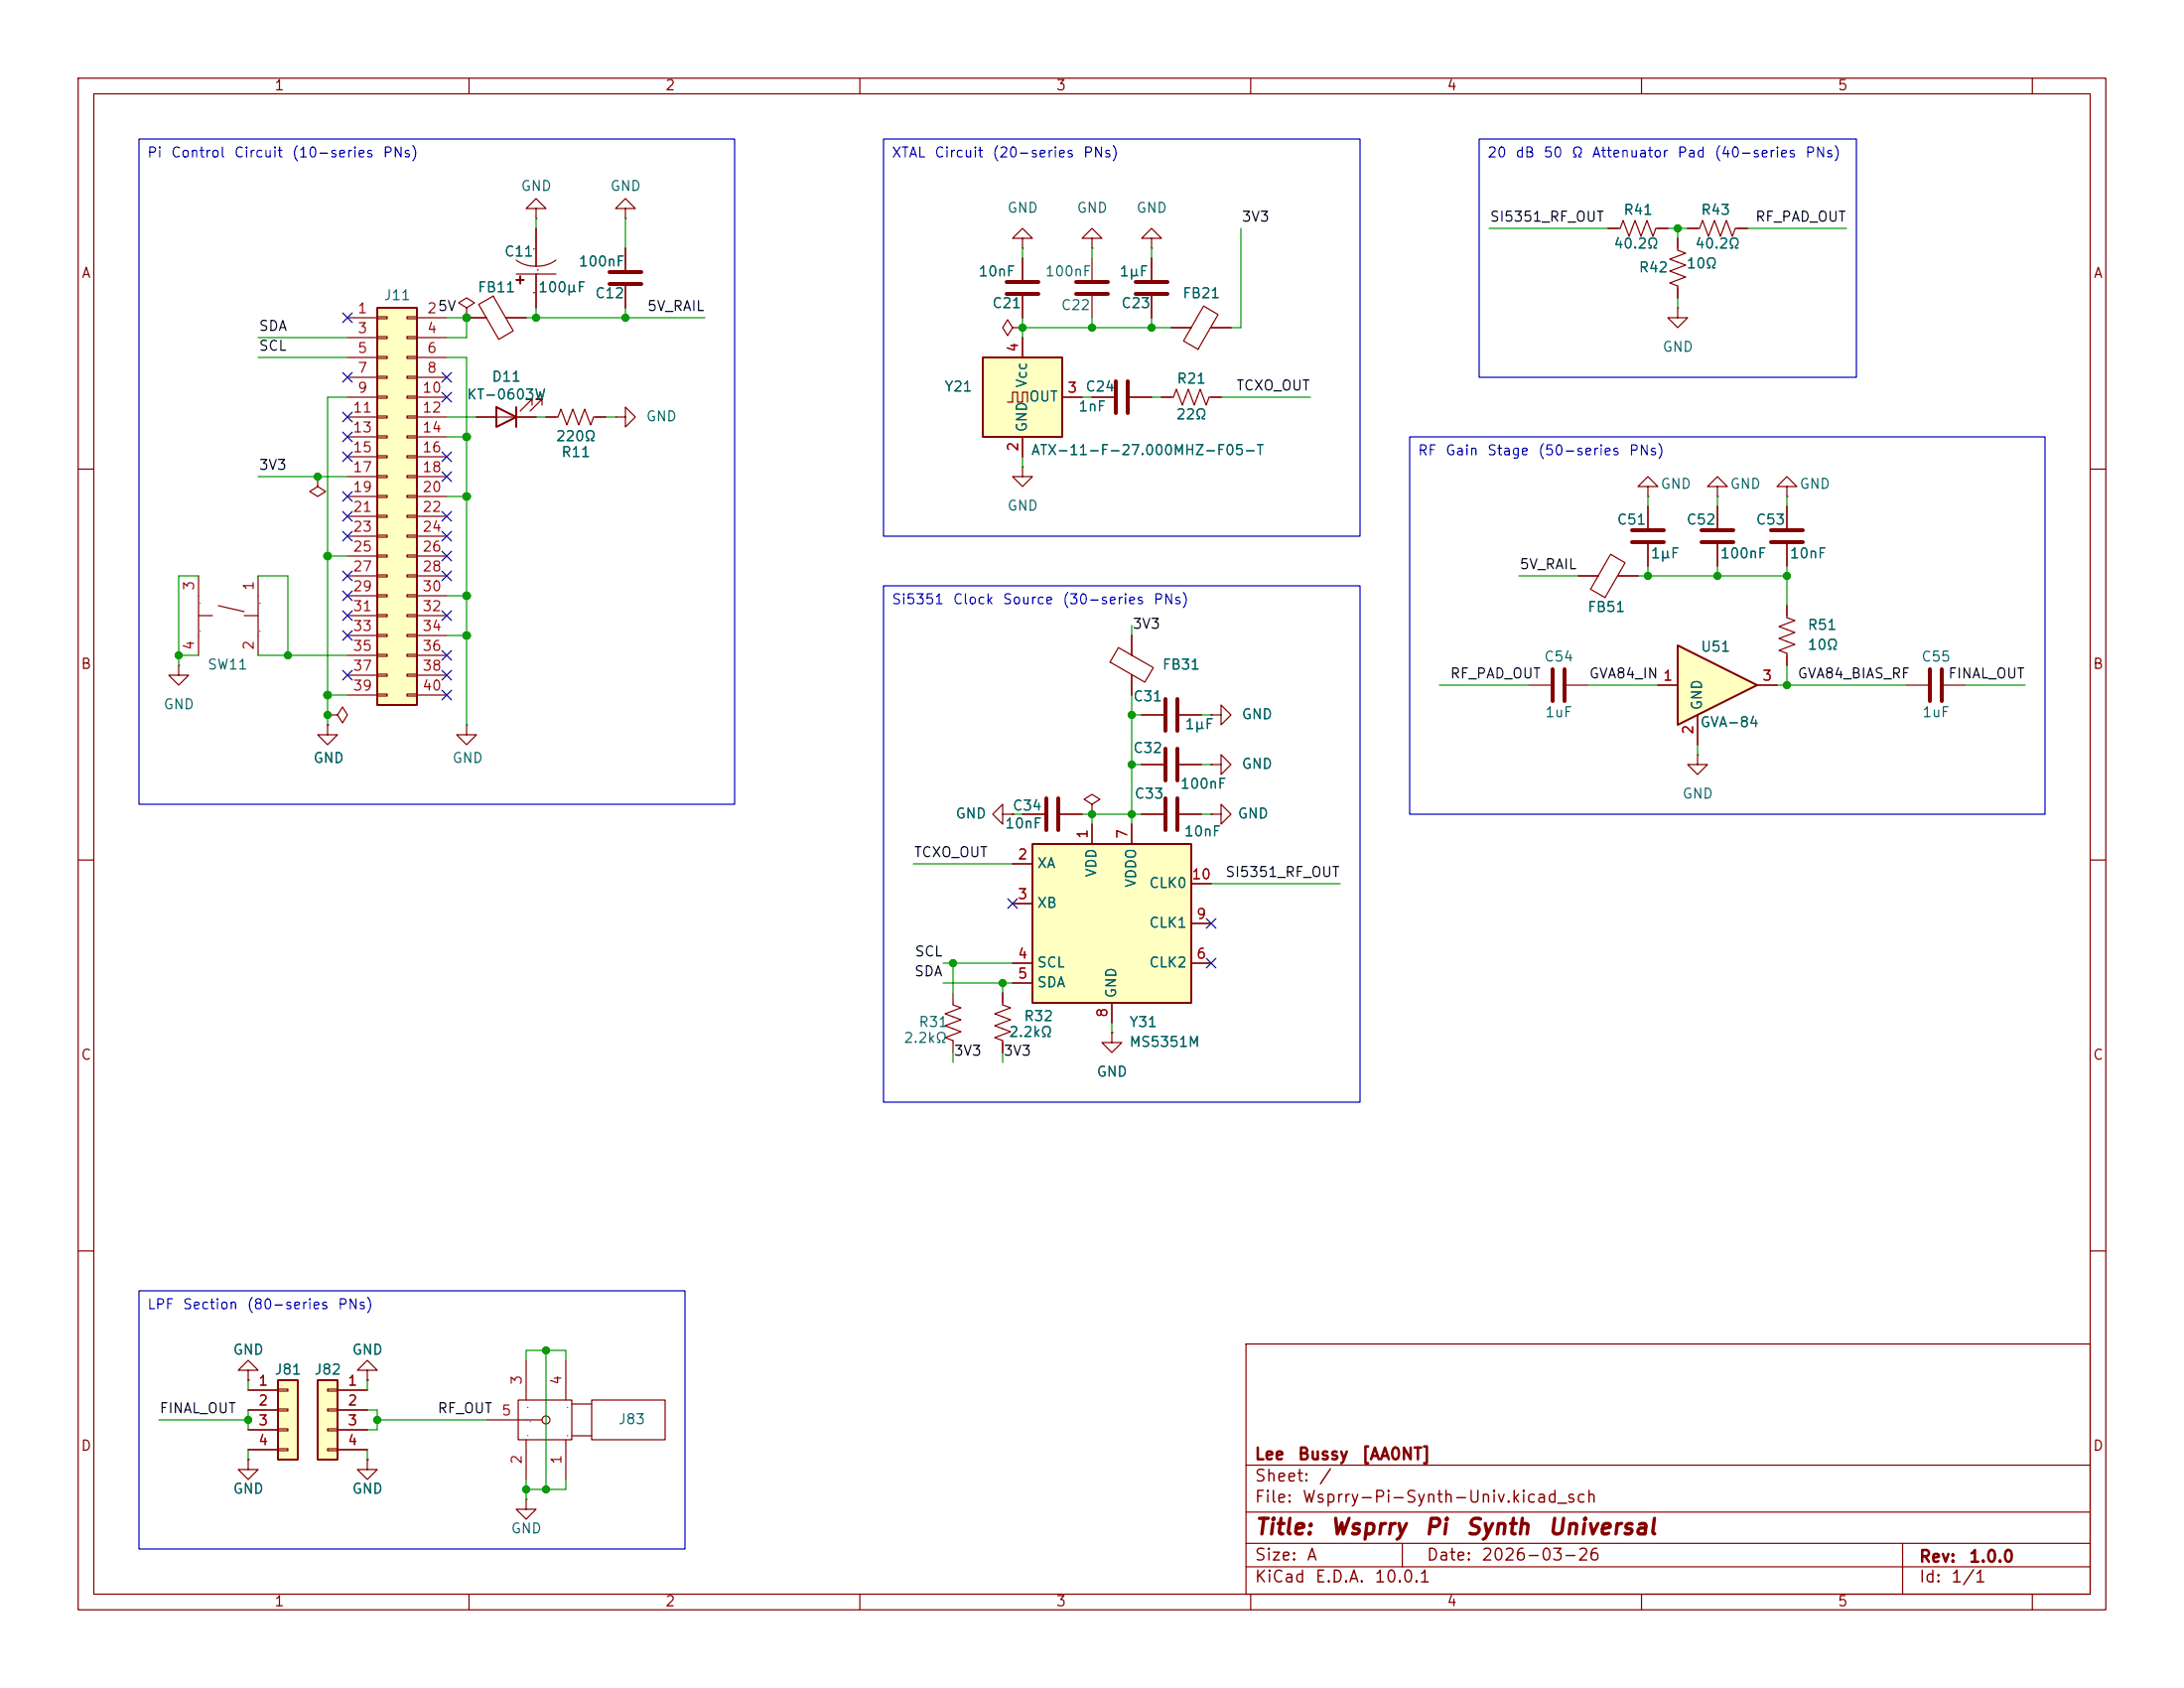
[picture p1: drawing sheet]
<svg xmlns="http://www.w3.org/2000/svg" width="279mm" height="216mm" viewBox="0 0 279 216" stroke-linecap="round" stroke-linejoin="round" font-family="sans-serif">
<g fill="none" stroke="#840000" stroke-width=".15">
<path d="M10 10h259.4v195.9h-259.4zM12 12h255.4v191.9h-255.4zM60 10v2M110 10v2M160 10v2M210 10v2M260 10v2M10 60h2M267.4 60h2M217.2 96.5v1.3h1.2l-1.2 1.3-1.3-1.3h1.3M217.2 96.5h.1M10 110h2"/>
<path d="M267.4 110h2M10 160h2M159.4 171.9h108v32h-108zM267.4 160h2M31.7 186.7v1.3h1.3l-1.3 1.2-1.2-1.2h1.2M31.7 186.7h.1M159.4 197.4h108M159.4 193.4h108M159.4 187.4h108M179.4 197.4v3M243.4 197.4v6.5M60 203.9v2"/>
<path d="M110 203.9v2M159.4 200.4h108M160 203.9v2M210 203.9v2M260 203.9v2"/>
</g>
<path d="M40.6 176.5h2.6v10.2h-2.6z" fill="#ffffc2"/>
<path d="M40.6 176.5h2.6v10.2h-2.6z" fill="none" stroke="#840000" stroke-width=".25"/>
<g fill="none" stroke="#840000" stroke-width=".15">
<path d="M205.7 29.2h1.6l.3-1 .8 2 .8-2 .7 2 .8-2 .8 2 .3-1h1.6M214.6 30.5v1.5l1 .4-2 .7 2 .8-2 .8 2 .7-2 .8 1 .4v1.5M214.6 39.4v1.2h1.3l-1.3 1.3-1.2-1.3h1.2M214.6 39.4h.1M215.9 29.2h1.5l.4-1 .8 2 .7-2 .8 2 .8-2 .7 2 .4-1h1.5M41.9 177.7h1.3v.2h-1.3zM43.2 177.8h3.8M41.9 180.2h1.3v.3h-1.3zM41.9 182.8h1.3v.2h-1.3zM41.9 185.3h1.3v.2h-1.3zM43.2 180.3h3.8M43.2 182.9h3.8"/>
<path d="M43.2 185.4h3.8"/>
</g>
<path d="M125.7 45.7h10.2v10.2h-10.2z" fill="#ffffc2"/>
<path d="M125.7 45.7h10.2v10.2h-10.2z" fill="none" stroke="#840000" stroke-width=".25"/>
<g fill="none" stroke="#840000" stroke-width=".15">
<path d="M130.8 33v2.8M130.8 37.8v2.8M128.9 51.4h.6v-1.2h.7v1.2h.6v-1.2h.6v1.2M129.5 41.9l-.6-1-.6 1 .6 1 .6-1h1.3M130.8 59.7v1.3h1.3l-1.3 1.2-1.3-1.2h1.3M130.8 59.7h.1M130.8 41.9h.1M130.8 43.2v2.5M130.8 55.9v2.5M135.9 50.8h2.5M139.7 50.8h2.8M144.5 50.8h2.8"/>
<path d="M148.6 50.8h1.5l.4-1 .8 2 .7-2 .8 2 .7-2 .8 2 .4-1h1.5M31.7 175.3h1.3l-1.3-1.3-1.2 1.3h1.2v1.2M31.7 176.5h.1"/>
</g>
<path d="M128.8 36.1h4M128.8 37.6h4M142.7 48.8v4M144.3 48.8v4" fill="none" stroke="#840000" stroke-width=".51"/>
<path d="M35.6 176.5h2.5v10.2h-2.5z" fill="#ffffc2"/>
<path d="M35.6 176.5h2.5v10.2h-2.5z" fill="none" stroke="#840000" stroke-width=".25"/>
<g fill="none" stroke="#840000" stroke-width=".15">
<path d="M59.7 39.4l1-.7-1-.6-1 .6 1 .7v1.2M61.2 38.9l1.9-1 2.6 4.4-1.9 1.1zM66 35.8h1.1zM66 33.3a3.9 3.9 0 0 0 2.6 .7M66 35.1h5.1M66.5 35.3l.1 1zM68.6 29.2v4.8M68.6 35.1v4.3M71.1 33.3a3.9 3.9 0 0 1-2.5 .7M59.7 40.6h.1M59.7 40.6h2.5M64.7 40.6h2.6"/>
<path d="M25.4 73.7v10.1M25.4 78.7h1.8M27.9 77.5l3.3 .7M31.2 78.7h1.8M33 73.7v10.1M22.9 85.1v1.3h1.2l-1.2 1.2-1.3-1.2h1.3M22.9 85.1h.1M41.9 91.4h1.3l.6-1 .6 1-.6 1.1-.6-1.1M41.9 91.4h.1M59.7 92.7v1.3h1.3l-1.3 1.3-1.3-1.3h1.3M59.7 92.7h.1M31.7 177.8h3.9"/>
<path d="M35.6 177.7h1.2v.2h-1.2zM66.3 179.1h6.9v5.1h-6.9zM67.3 174v5.1M72.4 174v5.1M73.2 179.6h2.5M75.7 179.1h9.4v5.1h-9.4zM31.7 180.3h3.9M31.7 182.9h3.9M31.7 185.4h3.9M35.6 180.2h1.2v.3h-1.2zM35.6 182.8h1.2v.2h-1.2zM35.6 185.3h1.2v.2h-1.2z"/>
<path d="M47 186.7v1.3h1.3l-1.3 1.2-1.3-1.2h1.3M47 186.7h.1M62.2 181.6h7.1M67.3 191.8v1.2h1.3l-1.3 1.3-1.3-1.3h1.3M67.3 191.8h.1M67.3 184.2v5M72.4 184.2v5M73.2 183.6h2.5"/>
<circle cx="69.9" cy="181.6" r=".51"/>
</g>
<path d="M48.3 39.4h5v50.8h-5z" fill="#ffffc2"/>
<path d="M48.3 39.4h5v50.8h-5zM63.5 52.1l2.5 1.2-2.5 1.3zM66 52.1v2.5" fill="none" stroke="#840000" stroke-width=".25"/>
<g fill="none" stroke="#840000" stroke-width=".15">
<path d="M68.6 26.7h-1.3l1.3-1.3 1.2 1.3h-1.2v1.2M68.6 27.9h.1M80 26.7h-1.3l1.3-1.3 1.3 1.3h-1.3v1.2M80 27.9h.1M80 31.8v2.7M80 36.6v2.8M130.8 30.5h1.3l-1.3-1.3-1.3 1.3h1.3v1.3M130.8 31.8h.1M139.7 30.5h1.3l-1.3-1.3-1.3 1.3h1.3v1.3M139.7 31.8h.1M139.7 33v2.8M139.7 37.8v2.8"/>
<path d="M147.3 30.5h1.3l-1.3-1.3-1.3 1.3h1.3v1.3M147.3 31.8h.1M147.3 33v2.8M147.3 37.8v2.8M154 39.1l1.8 1.1-2.5 4.5-1.9-1.1zM44.4 40.6h3.9M44.4 43.2h3.9M44.4 45.7h3.9M44.4 48.3h3.9M44.4 50.8h3.9M44.4 53.3h3.9M44.4 55.9h3.9"/>
<path d="M44.4 58.4h3.9M48.3 40.5h1.2v.3h-1.2zM48.3 43.1h1.2v.2h-1.2zM48.3 45.6h1.2v.2h-1.2zM48.3 48.1h1.2v.3h-1.2zM48.3 50.7h1.2v.2h-1.2zM48.3 53.2h1.2v.3h-1.2zM48.3 55.8h1.2v.2h-1.2zM48.3 58.3h1.2v.2h-1.2zM52.1 40.5h1.2v.3h-1.2zM52.1 43.1h1.2v.2h-1.2zM52.1 45.6h1.2v.2h-1.2z"/>
<path d="M52.1 48.1h1.2v.3h-1.2zM52.1 50.7h1.2v.2h-1.2zM52.1 53.2h1.2v.3h-1.2zM52.1 55.8h1.2v.2h-1.2zM52.1 58.3h1.2v.2h-1.2zM53.3 40.6h3.8M53.3 43.2h3.8M53.3 45.7h3.8M53.3 48.3h3.8M53.3 50.8h3.8M53.3 53.3h3.8M53.3 55.9h3.8"/>
<path d="M53.3 58.4h3.8M61 53.3h7.6M68.1 51.8v-.7h-.8h.8l-1.6 1.5M69.3 51.8v-.7h-.7h.7l-1.5 1.5M69.8 53.3h1.6l.4-1 .7 2.1 .8-2.1 .7 2.1 .8-2.1 .8 2.1 .3-1.1h1.6M78.7 53.3h1.3v-1.2l1.3 1.2-1.3 1.3v-1.3M78.7 53.3h.1M149.9 41.9h2.5M154.9 41.9h2.6M40.6 61v1.2l1.1 .7-1.1 .6-1-.6 1-.7M40.6 61h.1M44.4 61h3.9"/>
<path d="M44.4 63.5h3.9M44.4 66h3.9M44.4 68.6h3.9M44.4 71.1h3.9M44.4 73.7h3.9M44.4 76.2h3.9M44.4 78.7h3.9M48.3 60.8h1.2v.3h-1.2zM48.3 63.4h1.2v.2h-1.2zM48.3 65.9h1.2v.3h-1.2zM48.3 68.5h1.2v.2h-1.2zM48.3 71h1.2v.2h-1.2z"/>
<path d="M48.3 73.5h1.2v.3h-1.2zM48.3 76.1h1.2v.2h-1.2zM48.3 78.6h1.2v.3h-1.2zM52.1 60.8h1.2v.3h-1.2zM52.1 63.4h1.2v.2h-1.2zM52.1 65.9h1.2v.3h-1.2zM52.1 68.5h1.2v.2h-1.2zM52.1 71h1.2v.2h-1.2zM52.1 73.5h1.2v.3h-1.2zM52.1 76.1h1.2v.2h-1.2zM52.1 78.6h1.2v.3h-1.2zM53.3 61h3.8"/>
<path d="M53.3 63.5h3.8M53.3 66h3.8M53.3 68.6h3.8M53.3 71.1h3.8M53.3 73.7h3.8M53.3 76.2h3.8M53.3 78.7h3.8M41.9 92.7v1.3h1.3l-1.3 1.3-1.3-1.3h1.3M41.9 92.7h.1M44.4 81.3h3.9M44.4 83.8h3.9M44.4 86.4h3.9"/>
<path d="M44.4 88.9h3.9M48.3 81.2h1.2v.2h-1.2zM48.3 83.7h1.2v.2h-1.2zM48.3 86.2h1.2v.3h-1.2zM48.3 88.8h1.2v.2h-1.2zM52.1 81.2h1.2v.2h-1.2zM52.1 83.7h1.2v.2h-1.2zM52.1 86.2h1.2v.3h-1.2zM52.1 88.8h1.2v.2h-1.2zM53.3 81.3h3.8M53.3 83.8h3.8M53.3 86.4h3.8"/>
<path d="M53.3 88.9h3.8M143.1 82.8l4.4 2.6-1 1.8-4.5-2.5zM144.8 81.3v2.5M144.8 86.3v2.6M146 97.8h2.8M146 91.4h2.8M150.9 97.8h2.8M150.9 91.4h2.8M154.9 97.8h1.3v-1.3l1.3 1.3-1.3 1.3v-1.3M154.9 97.8h.1M154.9 91.4h1.3v-1.2l1.3 1.2-1.3 1.3v-1.3M154.9 91.4h.1"/>
<path d="M146 104.1h2.8M150.9 104.1h2.8M154.9 104.1h1.3v-1.2l1.3 1.2-1.3 1.3v-1.3M154.9 104.1h.1M121.9 127v1.5l1 .4-2 .8 2 .7-2 .8 2 .8-2 .7 1 .4v1.5M128.3 127v1.5l1 .4-2 .8 2 .7-2 .8 2 .8-2 .7 1 .4v1.5M142.2 132.1v1.3h1.3l-1.3 1.2-1.2-1.2h1.2M142.2 132.1h.1M47 175.3h1.3l-1.3-1.3-1.3 1.3h1.3v1.2M47 176.5h.1"/>
</g>
<path d="M78 36.3h4M78 34.8h4M137.7 36.1h4M137.7 37.6h4M145.3 36.1h4.1M145.3 37.6h4.1M149.1 89.4v4.1M149.1 95.8v4M150.6 89.4v4.1M150.6 95.8v4M149.1 102.1v4.1M150.6 102.1v4.1" fill="none" stroke="#840000" stroke-width=".51"/>
<path d="M132.1 108h20.3v20.3h-20.3z" fill="#ffffc2"/>
<path d="M132.1 108h20.3v20.3h-20.3z" fill="none" stroke="#840000" stroke-width=".25"/>
<g fill="none" stroke="#840000" stroke-width=".15">
<path d="M201.9 73.7h2.6M206 70.9l1.9 1.1-2.6 4.4-1.8-1zM207 73.7h2.5M210.8 62.2h1.3l-1.3-1.2-1.3 1.2h1.3v1.3M210.8 63.5h.1M210.8 64.8v2.8M210.8 69.6v2.8M219.7 62.2h1.3l-1.3-1.2-1.3 1.2h1.3v1.3M219.7 63.5h.1M219.7 64.8v2.8M219.7 69.6v2.8M228.6 77.5v1.5l1 .4-2 .7 2 .8-2 .8 2 .7-2 .8 1 .4v1.5"/>
<path d="M228.6 62.2h1.3l-1.3-1.2-1.3 1.2h1.3v1.3M228.6 63.5h.1M228.6 64.8v2.8M228.6 69.6v2.8M195.6 87.6h2.8M200.4 87.6h2.8M243.8 87.6h2.8M248.7 87.6h2.8M128.3 104.1v-1.2l-1.3 1.2 1.3 1.3v-1.3h1.2M129.5 104.1h.1M129.5 110.5h2.6M129.5 115.6h2.6"/>
<path d="M130.8 104.1h2.8M135.6 104.1h2.8M139.7 102.9l1-.7-1-.6-1 .6 1 .7v1.2M139.7 104.1h.1M139.7 105.4v2.6M144.8 105.4v2.6M152.4 118.1h2.5M152.4 113h2.5M129.5 123.2h2.6M129.5 125.7h2.6M142.2 128.3v2.5M152.4 123.2h2.5"/>
</g>
<path d="M208.8 69.3h4.1M208.8 67.8h4.1M217.7 69.3h4M217.7 67.8h4M226.6 69.3h4M226.6 67.8h4M198.6 85.6v4.1M200.2 85.6v4.1M246.9 85.6v4.1M248.4 85.6v4.1M133.9 102.1v4.1M135.4 102.1v4.1" fill="none" stroke="#840000" stroke-width=".51"/>
<path d="M214.6 82.6l10.2 5-10.2 5.1z" fill="#ffffc2"/>
<path d="M214.6 82.6l10.2 5-10.2 5.1z" fill="none" stroke="#840000" stroke-width=".25"/>
<g fill="none" stroke="#840000" stroke-width=".15">
<path d="M68.6 29.2v4.8M68.6 35.1v4.3M80 31.8v2.7M80 36.6v2.8M130.8 33v2.8M130.8 37.8v2.8M147.3 33v2.8M147.3 37.8v2.8M205.7 29.2h1.3M212.1 29.2h1.3M214.6 30.5v1.3M214.6 36.8v1.3"/>
<path d="M215.9 29.2h1.3M222.2 29.2h1.3M59.7 40.6h.1M59.7 40.6h2.5M61 53.3h2.5M64.8 40.6h2.5M66 53.3h2.6M69.8 53.3h1.3M76.2 53.3h1.3M130.8 41.9h.1M130.8 43.2v2.5M130.8 55.9v2.5"/>
<path d="M135.9 50.8h2.5M139.7 50.8h2.8M144.5 50.8h2.8M148.6 50.8h1.3M149.9 41.9h2.5M154.9 50.8h1.3M154.9 41.9h2.6M201.9 73.7h2.6M207 73.7h2.5M210.8 64.8v2.8M210.8 69.6v2.8M219.7 64.8v2.8"/>
<path d="M219.7 69.6v2.8M228.6 64.8v2.8M228.6 69.6v2.8M228.6 77.5v1.2M41.9 92.7h.1M41.9 91.4h.1M144.8 81.3v2.5M144.8 86.4v2.5M146 91.4h2.8M146 97.8h2.8M150.9 91.4h2.8M150.9 97.8h2.8"/>
<path d="M154.9 91.4h.1M154.9 97.8h.1M212.1 87.6h2.5M217.2 91.4v3.9M224.8 87.6h2.5M228.6 83.8v1.3M129.5 104.1h.1M129.5 110.5h2.6M129.5 115.6h2.6M130.8 104.1h2.8M135.6 104.1h2.8M139.7 104.1h.1"/>
<path d="M139.7 105.4v2.6M144.8 105.4v2.6M146 104.1h2.8M150.9 104.1h2.8M152.4 118.1h2.5M152.4 113h2.5M154.9 104.1h.1M128.3 127v1.3M128.3 133.4v1.2M129.5 123.2h2.6M129.5 125.7h2.6M142.2 132.1h.1"/>
<path d="M142.2 128.3v2.5M152.4 123.2h2.5M31.7 176.5h.1M31.7 177.8h3.9M43.2 177.8h3.8M47 176.5h.1M31.7 186.7h.1M31.7 180.3h3.9M31.7 182.9h3.9M31.7 185.4h3.9M43.2 180.3h3.8M43.2 182.9h3.8"/>
<path d="M43.2 185.4h3.8M47 186.7h.1"/>
</g>
<g fill="none" stroke="#009600" stroke-width=".15">
<path d="M68.6 27.9v1.3M68.6 39.4v1.2M80 27.9v3.9M80 39.4v1.2M130.8 31.8v1.2M139.7 31.8v1.2M147.3 31.8v1.2M158.7 29.2v12.7h-1.2M190.5 29.2h15.2M213.4 29.2h2.5M214.6 29.2v1.3M214.6 38.1v1.3"/>
<path d="M223.5 29.2h12.7M33 45.7h11.4M33 43.2h11.4M44.4 50.8h-2.5v41.9M57.1 45.7h2.6v47M57.1 40.6h2.6v2.6h-2.6M57.1 55.9h2.6M57.1 53.3h3.9M67.3 40.6h22.9M68.6 53.3h1.2M77.5 53.3h1.2M130.8 40.6v2.6"/>
<path d="M130.8 58.4v1.3M130.8 41.9h19.1M138.4 50.8h1.3M139.7 40.6v1.3M147.3 50.8h1.3M147.3 40.6v1.3M156.2 50.8h11.4M25.4 73.7h-2.5v11.4M33 73.7h3.8v10.1M33 61h11.4M41.9 71.1h2.5M57.1 63.5h2.6"/>
<path d="M57.1 76.2h2.6M194.3 73.7h7.6M209.5 73.7h19.1M210.8 63.5v1.3M210.8 72.4v1.3M219.7 63.5v1.3M219.7 72.4v1.3M228.6 63.5v1.3M228.6 72.4v5.1M22.9 83.8h2.5M33 83.8h11.4M41.9 88.9h2.5"/>
<path d="M57.1 81.3h2.6M144.8 80v1.3M144.8 88.9v16.5M144.8 97.8h1.2M144.8 91.4h1.2M153.7 97.8h1.2M153.7 91.4h1.2M184.1 87.6h11.5M203.2 87.6h8.9M217.2 95.3v1.2M227.3 87.6h16.5M228.6 85.1v2.5"/>
<path d="M251.5 87.6h7.6M116.8 110.5h12.7M129.5 104.1h1.3M138.4 104.1h7.6M139.7 104.1v1.3M153.7 104.1h1.2M154.9 113h16.5M120.6 123.2h8.9M120.6 125.7h8.9M121.9 123.2v3.8M121.9 134.6v1.3M128.3 125.7v1.3"/>
<path d="M128.3 134.6v1.3M142.2 130.8v1.3M31.7 176.5v1.3M47 176.5v1.3M67.3 174v-1.3h5.1v1.3M69.8 172.7v17.8M20.3 181.6h11.4M31.7 180.3v2.6M31.7 185.4v1.3M47 185.4v1.3M47 180.3h1.3v2.6h-1.3M48.3 181.6h13.9"/>
<path d="M67.3 189.2v2.6M72.4 189.2v1.3h-5.1"/>
</g>
<g fill="none" stroke="#000084" stroke-width=".15">
<path d="M43.8 55.3l1.3 1.2M43.8 57.8l1.3 1.2M43.8 47.7l1.3 1.2M43.8 40l1.3 1.2M43.8 52.7l1.3 1.2M45.1 55.3l-1.3 1.2M45.1 57.8l-1.3 1.2M45.1 47.7l-1.3 1.2M45.1 40l-1.3 1.2M45.1 52.7l-1.3 1.2M56.5 50.2l1.3 1.2M56.5 57.8l1.3 1.2"/>
<path d="M56.5 47.7l1.3 1.2M57.8 50.2l-1.3 1.2M57.8 57.8l-1.3 1.2M57.8 47.7l-1.3 1.2M43.8 68l1.3 1.2M43.8 62.9l1.3 1.2M43.8 65.4l1.3 1.2M43.8 75.6l1.3 1.2M43.8 78.1l1.3 1.2M43.8 73.1l1.3 1.2M45.1 68l-1.3 1.2M45.1 62.9l-1.3 1.2"/>
<path d="M45.1 65.4l-1.3 1.2M45.1 73.1l-1.3 1.2M45.1 75.6l-1.3 1.2M45.1 78.1l-1.3 1.2M56.5 70.5l1.3 1.2M56.5 68l1.3 1.2M56.5 65.4l1.3 1.2M56.5 60.4l1.3 1.2M56.5 78.1l1.3 1.2M56.5 73.1l1.3 1.2M57.8 70.5l-1.3 1.2M57.8 65.4l-1.3 1.2"/>
<path d="M57.8 60.4l-1.3 1.2M57.8 68l-1.3 1.2M57.8 73.1l-1.3 1.2M57.8 78.1l-1.3 1.2M43.8 80.7l1.3 1.2M43.8 85.8l1.3 1.2M45.1 80.7l-1.3 1.2M45.1 85.8l-1.3 1.2M56.5 83.2l1.3 1.2M56.5 88.3l1.3 1.2M56.5 85.8l1.3 1.2M57.8 83.2l-1.3 1.2"/>
<path d="M57.8 88.3l-1.3 1.2M57.8 85.8l-1.3 1.2M128.9 115l1.2 1.2M130.1 115l-1.2 1.2M154.3 117.5l1.2 1.2M155.5 117.5l-1.2 1.2M154.3 122.6l1.2 1.2M155.5 122.6l-1.2 1.2"/>
</g>
<path d="M17.8 17.8h76.2v85.1h-76.2zM113 17.8h61v50.8h-61zM189.2 17.8h48.3v30.5h-48.3zM180.3 55.9h81.3v48.2h-81.3zM113 74.9h61v66.1h-61zM17.8 165.1h69.8v33h-69.8z" fill="none" stroke="#0000c2" stroke-width=".15"/>
<g fill="#009600" stroke="#009600" stroke-width=".13">
<circle cx="139.7" cy="41.9" r=".46"/>
<circle cx="130.8" cy="41.9" r=".46"/>
<circle cx="228.6" cy="73.7" r=".46"/>
<circle cx="210.8" cy="73.7" r=".46"/>
<circle cx="214.6" cy="29.2" r=".46"/>
<circle cx="144.8" cy="97.8" r=".46"/>
<circle cx="139.7" cy="104.1" r=".46"/>
<circle cx="144.8" cy="104.1" r=".46"/>
<circle cx="144.8" cy="91.4" r=".46"/>
<circle cx="147.3" cy="41.9" r=".46"/>
<circle cx="121.9" cy="123.2" r=".46"/>
<circle cx="128.3" cy="125.7" r=".46"/>
<circle cx="228.6" cy="87.6" r=".46"/>
<circle cx="219.7" cy="73.7" r=".46"/>
<circle cx="48.3" cy="181.6" r=".46"/>
<circle cx="31.7" cy="181.6" r=".46"/>
<circle cx="41.9" cy="91.4" r=".46"/>
<circle cx="22.9" cy="83.8" r=".46"/>
<circle cx="41.9" cy="88.9" r=".51"/>
<circle cx="36.8" cy="83.8" r=".46"/>
<circle cx="59.7" cy="63.5" r=".51"/>
<circle cx="59.7" cy="40.6" r=".51"/>
<circle cx="59.7" cy="55.9" r=".51"/>
<circle cx="68.6" cy="40.6" r=".46"/>
<circle cx="80" cy="40.6" r=".46"/>
<circle cx="59.7" cy="76.2" r=".51"/>
<circle cx="59.7" cy="81.3" r=".51"/>
<circle cx="40.6" cy="61" r=".46"/>
<circle cx="41.9" cy="71.1" r=".51"/>
<circle cx="69.8" cy="172.7" r=".46"/>
<circle cx="67.3" cy="190.5" r=".46"/>
<circle cx="69.8" cy="190.5" r=".46"/>
</g>
<g font-size="2" fill="#840000">
<text x="160.4" y="196.8">Title:</text>
<text x="170.1" y="196.8">Wsprry</text>
<text x="182.1" y="196.8">Pi</text>
<text x="187.4" y="196.8">Synth</text>
<text x="197.9" y="196.8">Universal</text>
</g>
<g font-size="1.5" fill="#840000">
<text x="160.4" y="189.9">Sheet:</text>
<text x="160.4" y="187.1">Lee</text>
<text x="165.9" y="187.1">Bussy</text>
<text x="168.6" y="189.9">/</text>
<text x="174.1" y="187.1">[AA0NT]</text>
<text x="160.4" y="192.6">File:</text>
<text x="166.5" y="192.6">Wsprry-Pi-Synth-Univ.kicad_sch</text>
<text x="160.4" y="202.8">KiCad</text>
<text x="160.4" y="200">Size:</text>
<text x="167.1" y="200">A</text>
<text x="168.1" y="202.8">E.D.A.</text>
<text x="175.7" y="202.8">10.0.1</text>
<text x="182.4" y="200">Date:</text>
<text x="189.4" y="200">2026-03-26</text>
<text x="245.4" y="200.2">Rev:</text>
<text x="245.4" y="202.8">Id:</text>
<text x="249.5" y="202.8">1/1</text>
<text x="251.8" y="200.2">1.0.0</text>
</g>
<g font-size="1.3" fill="#840000">
<text x="35" y="11.9">1</text>
<text x="85" y="11.9">2</text>
<text x="135" y="11.9">3</text>
<text x="185" y="11.9">4</text>
<text x="235" y="11.9">5</text>
<text x="10.3" y="35.9">A</text>
<text x="267.7" y="35.9">A</text>
<text x="10.3" y="85.9">B</text>
<text x="267.7" y="85.9">B</text>
<text x="10.3" y="135.9">C</text>
<text x="267.7" y="135.9">C</text>
<text x="10.3" y="185.9">D</text>
<text x="267.7" y="185.9">D</text>
<text x="35" y="205.8">1</text>
<text x="85" y="205.8">2</text>
<text x="135" y="205.8">3</text>
<text x="185" y="205.8">4</text>
<text x="235" y="205.8">5</text>
</g>
<g font-size="1.3" fill="#0000c2">
<text x="18.7" y="20.5">Pi</text>
<text x="21.8" y="20.5">Control</text>
<text x="29.8" y="20.5">Circuit</text>
<text x="37.2" y="20.5">(10-series</text>
<text x="48.9" y="20.5">PNs)</text>
<text x="114" y="20.5">XTAL</text>
<text x="119.4" y="20.5">Circuit</text>
<text x="126.8" y="20.5">(20-series</text>
<text x="138.5" y="20.5">PNs)</text>
<text x="190.2" y="20.5">20</text>
<text x="193.8" y="20.5">dB</text>
<text x="197.4" y="20.5">50</text>
<text x="201" y="20.5">Ω</text>
<text x="203.6" y="20.5">Attenuator</text>
<text x="214.5" y="20.5">Pad</text>
<text x="219.2" y="20.5">(40-series</text>
<text x="230.9" y="20.5">PNs)</text>
<text x="181.3" y="58.6">RF</text>
<text x="184.8" y="58.6">Gain</text>
<text x="190.2" y="58.6">Stage</text>
<text x="196.7" y="58.6">(50-series</text>
<text x="208.3" y="58.6">PNs)</text>
<text x="114" y="77.6">Si5351</text>
<text x="121.8" y="77.6">Clock</text>
<text x="128.2" y="77.6">Source</text>
<text x="135.8" y="77.6">(30-series</text>
<text x="147.5" y="77.6">PNs)</text>
<text x="18.7" y="167.8">LPF</text>
<text x="23.3" y="167.8">Section</text>
<text x="31.5" y="167.8">(80-series</text>
<text x="43.1" y="167.8">PNs)</text>
</g>
<g font-size="1.3" fill="#006464">
<text x="66.5" y="24.7">GND</text>
<text x="78" y="24.7">GND</text>
<text x="128.8" y="27.5">GND</text>
<text x="137.7" y="27.5">GND</text>
<text x="145.3" y="27.5">GND</text>
<text x="207.6" y="27.8">R41</text>
<text x="217.5" y="27.8">R43</text>
<text x="64.4" y="33.1">C11</text>
<text x="73.9" y="34.4">100nF</text>
<text x="125.1" y="35.7">10nF</text>
<text x="133.6" y="35.7">100nF</text>
<text x="143.1" y="35.7">1µF</text>
<text x="206.4" y="32.1">40.2Ω</text>
<text x="209.6" y="35.2">R42</text>
<text x="215.7" y="34.6">10Ω</text>
<text x="216.8" y="32.1">40.2Ω</text>
<text x="49" y="38.7">J11</text>
<text x="61" y="37.7">FB11</text>
<text x="68.8" y="37.7">100µF</text>
<text x="76" y="38.5">C12</text>
<text x="126.8" y="39.7">C21</text>
<text x="135.6" y="40">C22</text>
<text x="143.3" y="39.7">C23</text>
<text x="151.2" y="38.5">FB21</text>
<text x="212.6" y="45.3">GND</text>
<text x="59.6" y="51.4">KT-0603W</text>
<text x="62.8" y="49.1">D11</text>
<text x="120.7" y="50.4">Y21</text>
<text x="131.6" y="51.7">OUT</text>
<text x="131.7" y="49.7" transform="rotate(-90 131.7 49.7)">Vcc</text>
<text x="137.9" y="52.9">1nF</text>
<text x="138.8" y="50.4">C24</text>
<text x="150.4" y="53.9">22Ω</text>
<text x="150.5" y="49.4">R21</text>
<text x="71" y="56.7">220Ω</text>
<text x="71.7" y="58.8">R11</text>
<text x="82.6" y="54.2">GND</text>
<text x="131.7" y="55.4" transform="rotate(-90 131.7 55.4)">GND</text>
<text x="131.8" y="58.5">ATX-11-F-27.000MHZ-F05-T</text>
<text x="128.8" y="65.6">GND</text>
<text x="212.3" y="62.8">GND</text>
<text x="221.2" y="62.8">GND</text>
<text x="230.1" y="62.8">GND</text>
<text x="206.8" y="67.4">C51</text>
<text x="211.1" y="71.7">1µF</text>
<text x="215.7" y="67.4">C52</text>
<text x="220" y="71.7">100nF</text>
<text x="224.5" y="67.4">C53</text>
<text x="228.9" y="71.7">10nF</text>
<text x="203" y="78.6">FB51</text>
<text x="217.5" y="83.7">U51</text>
<text x="231.1" y="80.9">R51</text>
<text x="231.1" y="83.4">10Ω</text>
<text x="26.5" y="86">SW11</text>
<text x="148.6" y="86">FB31</text>
<text x="197.4" y="84.9">C54</text>
<text x="245.7" y="84.9">C55</text>
<text x="20.8" y="91">GND</text>
<text x="144.9" y="90">C31</text>
<text x="151.5" y="93.6">1µF</text>
<text x="158.8" y="92.3">GND</text>
<text x="197.6" y="92">1uF</text>
<text x="217.4" y="93.3">GVA-84</text>
<text x="218" y="90.9" transform="rotate(-90 218 90.9)">GND</text>
<text x="245.8" y="92">1uF</text>
<text x="40" y="97.9">GND</text>
<text x="57.8" y="97.9">GND</text>
<text x="144.9" y="96.6">C32</text>
<text x="150.9" y="101.2">100nF</text>
<text x="158.8" y="98.7">GND</text>
<text x="122.2" y="105">GND</text>
<text x="128.5" y="106.3">10nF</text>
<text x="129.4" y="104">C34</text>
<text x="145" y="102.5">C33</text>
<text x="151.4" y="107.3">10nF</text>
<text x="158.3" y="105">GND</text>
<text x="215.1" y="102.5">GND</text>
<text x="132.6" y="111.4">XA</text>
<text x="140.6" y="112.3" transform="rotate(-90 140.6 112.3)">VDD</text>
<text x="145.6" y="113.6" transform="rotate(-90 145.6 113.6)">VDDO</text>
<text x="146.9" y="113.9">CLK0</text>
<text x="132.6" y="116.4">XB</text>
<text x="146.9" y="119">CLK1</text>
<text x="132.6" y="124.1">SCL</text>
<text x="146.9" y="124.1">CLK2</text>
<text x="117.4" y="131.7">R31</text>
<text x="130.9" y="130.9">R32</text>
<text x="132.6" y="126.6">SDA</text>
<text x="143.1" y="127.8" transform="rotate(-90 143.1 127.8)">GND</text>
<text x="144.4" y="131.7">Y31</text>
<text x="115.5" y="133.7">2.2kΩ</text>
<text x="129" y="132.9">2.2kΩ</text>
<text x="144.4" y="134.2">MS5351M</text>
<text x="140.2" y="138">GND</text>
<text x="29.7" y="173.6">GND</text>
<text x="45" y="173.6">GND</text>
<text x="35" y="176.1">J81</text>
<text x="40.1" y="176.1">J82</text>
<text x="79" y="182.5">J83</text>
<text x="29.7" y="191.4">GND</text>
<text x="45" y="191.4">GND</text>
<text x="65.3" y="196.4">GND</text>
</g>
<g font-size="1.3" fill="#0f0f0f">
<text x="158.7" y="28.7">3V3</text>
<text x="190.5" y="28.7">SI5351_RF_OUT</text>
<text x="224.5" y="28.7">RF_PAD_OUT</text>
<text x="82.7" y="40.1">5V_RAIL</text>
<text x="33" y="42.6">SDA</text>
<text x="33" y="45.2">SCL</text>
<text x="158.1" y="50.3">TCXO_OUT</text>
<text x="33" y="60.4">3V3</text>
<text x="194.3" y="73.1">5V_RAIL</text>
<text x="144.8" y="80.7">3V3</text>
<text x="185.4" y="87.1">RF_PAD_OUT</text>
<text x="203.2" y="87.1">GVA84_IN 1</text>
<text x="229.9" y="87.1">GVA84_BIAS_RF</text>
<text x="249.1" y="87.1">FINAL_OUT</text>
<text x="116.8" y="110">TCXO_OUT</text>
<text x="156.7" y="112.5">SI5351_RF_OUT</text>
<text x="116.9" y="125.2">SDA</text>
<text x="116.9" y="122.7">SCL</text>
<text x="121.9" y="135.4">3V3</text>
<text x="128.3" y="135.4">3V3</text>
<text x="20.3" y="181.1">FINAL_OUT</text>
<text x="55.9" y="181.1">RF_OUT</text>
</g>
<g font-size="1.3" fill="#a90000">
<text x="45.6" y="40.4">1</text>
<text x="54.5" y="40.4">25V</text>
<text x="45.6" y="42.9">3</text>
<text x="45.6" y="45.5">5</text>
<text x="54.5" y="42.9">4</text>
<text x="54.5" y="45.5">6</text>
<text x="130.6" y="45.2" transform="rotate(-90 130.6 45.2)">4</text>
<text x="45" y="53.1">11</text>
<text x="45.6" y="48">7</text>
<text x="45.6" y="50.5">9</text>
<text x="53.9" y="50.5">10</text>
<text x="53.9" y="53.1">12</text>
<text x="54.5" y="48">8</text>
<text x="136.5" y="50.5">3</text>
<text x="45" y="55.6">13</text>
<text x="45" y="58.2">15</text>
<text x="53.9" y="55.6">14</text>
<text x="53.9" y="58.2">16</text>
<text x="130.6" y="57.9" transform="rotate(-90 130.6 57.9)">2</text>
<text x="45" y="60.7">17</text>
<text x="45" y="63.2">19</text>
<text x="45" y="65.8">21</text>
<text x="53.9" y="60.7">18</text>
<text x="53.9" y="63.2">20</text>
<text x="53.9" y="65.8">22</text>
<text x="45" y="68.3">23</text>
<text x="45" y="70.9">25</text>
<text x="53.9" y="68.3">24</text>
<text x="53.9" y="70.9">26</text>
<text x="25.1" y="75.6" transform="rotate(-90 25.1 75.6)">3</text>
<text x="32.8" y="75.6" transform="rotate(-90 32.8 75.6)">1</text>
<text x="45" y="73.4">27</text>
<text x="45" y="75.9">29</text>
<text x="53.9" y="73.4">28</text>
<text x="53.9" y="75.9">30</text>
<text x="25.1" y="83.3" transform="rotate(-90 25.1 83.3)">4</text>
<text x="32.8" y="83.3" transform="rotate(-90 32.8 83.3)">2</text>
<text x="45" y="78.5">31</text>
<text x="45" y="81">33</text>
<text x="45" y="83.6">35</text>
<text x="53.9" y="78.5">32</text>
<text x="53.9" y="81">34</text>
<text x="53.9" y="83.6">36</text>
<text x="45" y="86.1">37</text>
<text x="45" y="88.6">39</text>
<text x="53.9" y="86.1">38</text>
<text x="53.9" y="88.6">40</text>
<text x="212.7" y="87.4">1</text>
<text x="225.4" y="87.4">3</text>
<text x="216.9" y="94.1" transform="rotate(-90 216.9 94.1)">2</text>
<text x="139.4" y="107.4" transform="rotate(-90 139.4 107.4)">1</text>
<text x="144.5" y="107.4" transform="rotate(-90 144.5 107.4)">7</text>
<text x="130.1" y="110.2">2</text>
<text x="152.4" y="112.8">10</text>
<text x="130.1" y="115.3">3</text>
<text x="153" y="117.9">9</text>
<text x="130.1" y="122.9">4</text>
<text x="130.1" y="125.5">5</text>
<text x="153" y="122.9">6</text>
<text x="142" y="130.2" transform="rotate(-90 142 130.2)">8</text>
<text x="32.9" y="177.5">1</text>
<text x="44.4" y="177.5">1</text>
<text x="67.1" y="177.2" transform="rotate(-90 67.1 177.2)">3</text>
<text x="72.1" y="177.2" transform="rotate(-90 72.1 177.2)">4</text>
<text x="32.9" y="180.1">2</text>
<text x="32.9" y="182.6">3</text>
<text x="32.9" y="185.2">4</text>
<text x="44.4" y="180.1">2</text>
<text x="44.4" y="182.6">3</text>
<text x="44.4" y="185.2">4</text>
<text x="64.1" y="181.4">5</text>
<text x="67.1" y="187.4" transform="rotate(-90 67.1 187.4)">2</text>
<text x="72.1" y="187.4" transform="rotate(-90 72.1 187.4)">1</text>
</g>
</svg>
